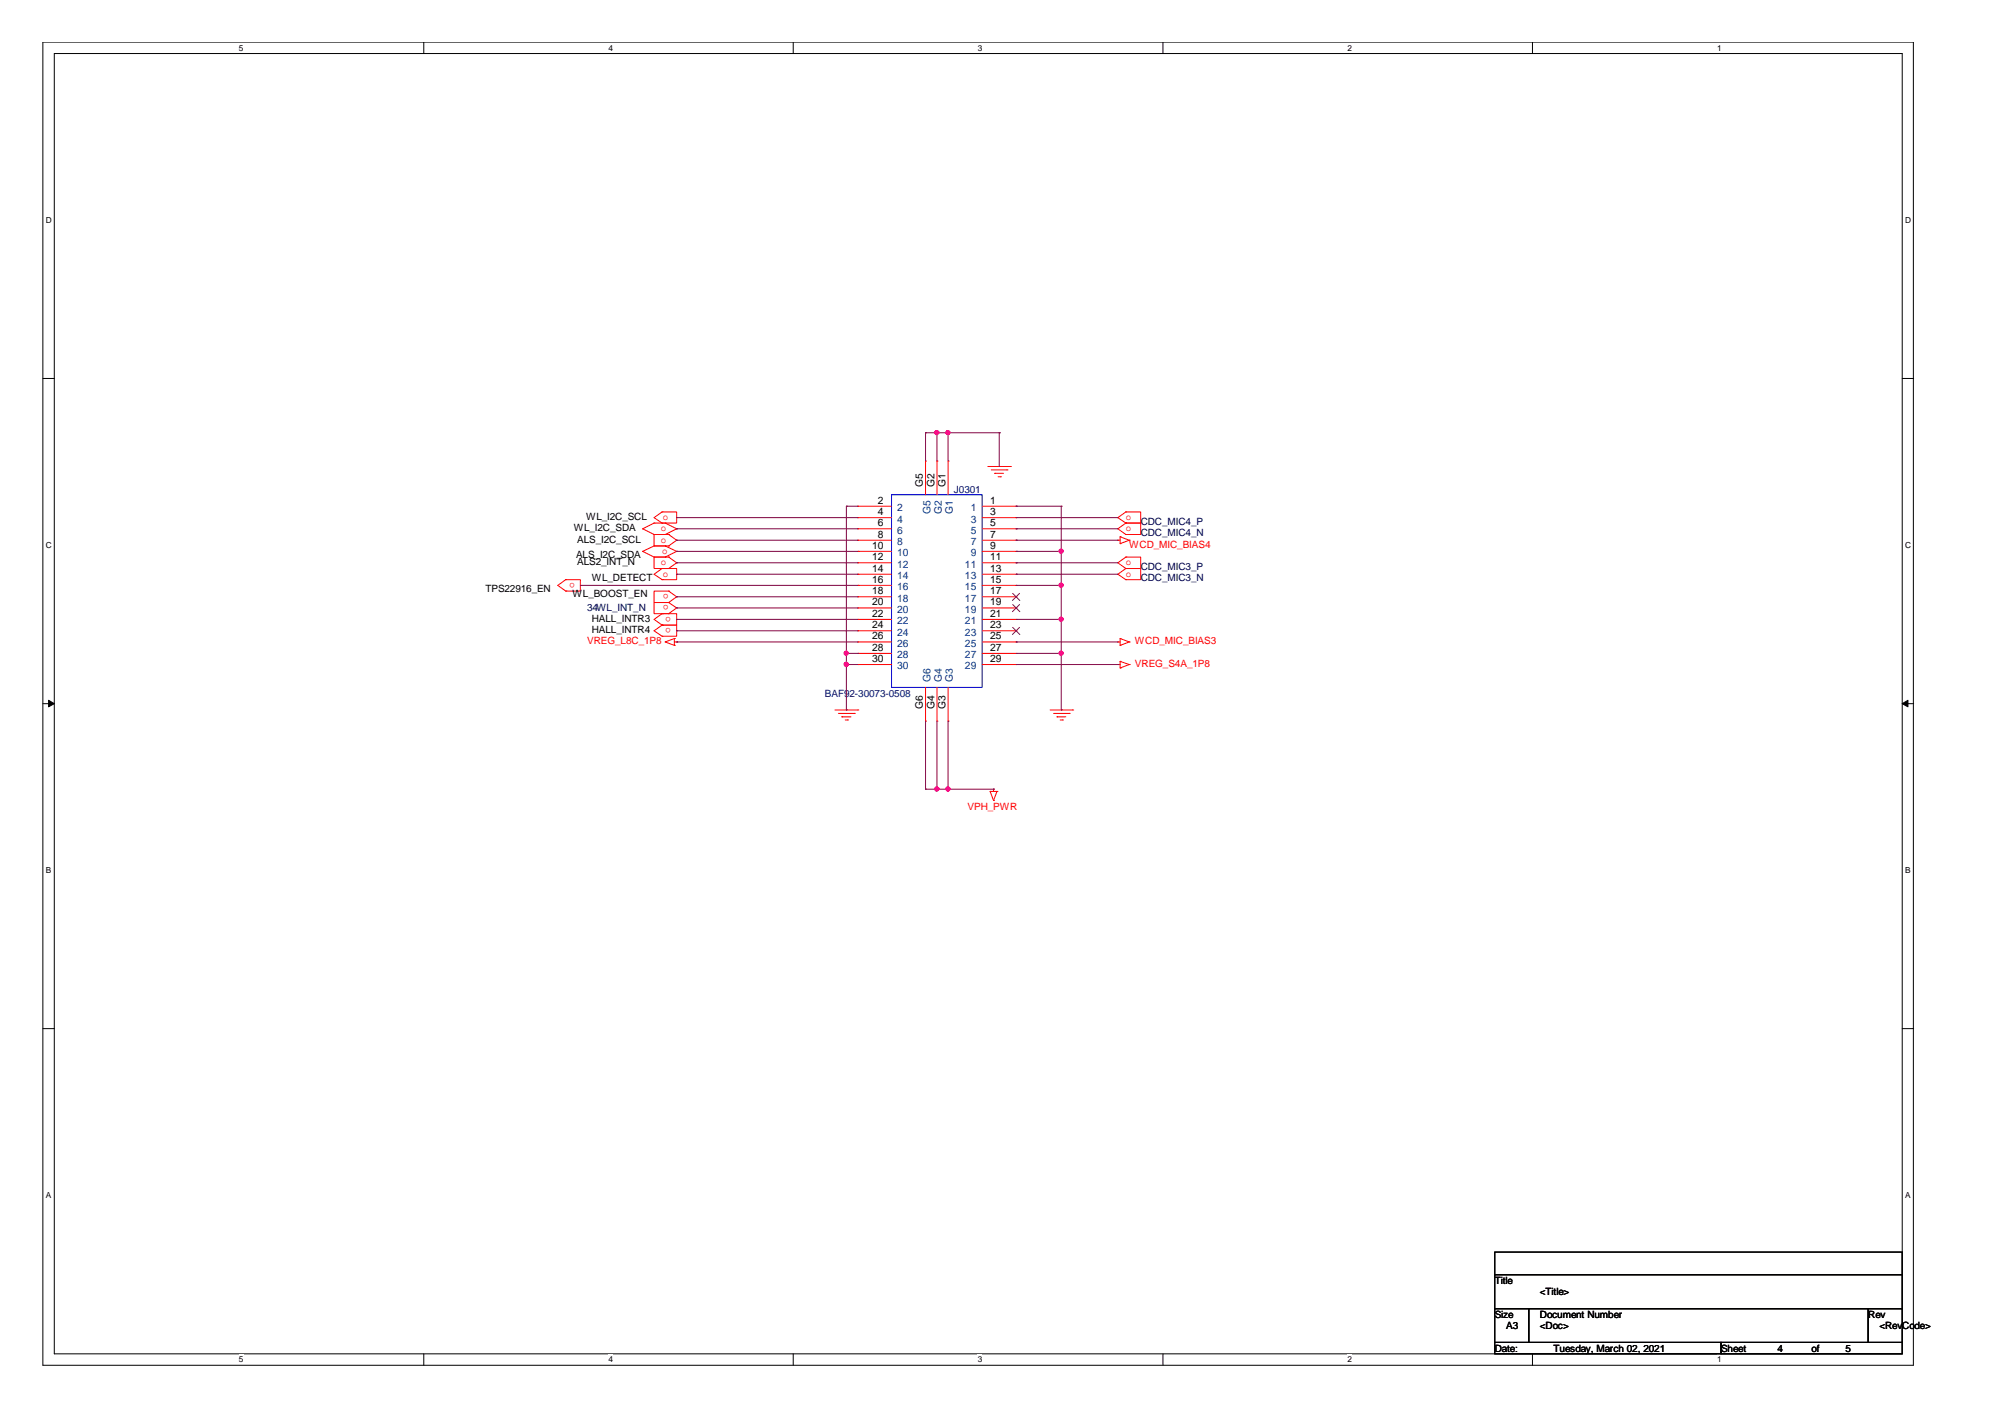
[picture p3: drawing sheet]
<svg xmlns="http://www.w3.org/2000/svg" width="297mm" height="210mm" viewBox="0 0 297 210" stroke-linecap="round" stroke-linejoin="round" font-family="sans-serif">
<path d="M6.3 6.2h277.2v196h-277.2zM8 7.9h273.8v192.6h-273.8z" fill="none" stroke="#000" stroke-width=".15"/>
<g fill="#fff">
<path d="M35.4 6.4h.6v1.4h-.6z"/>
<path d="M35.4 200.7h.6v1.4h-.6z"/>
</g>
<path d="M62.8 6.2v1.7M62.8 200.5v1.7" fill="none" stroke="#000" stroke-width=".15"/>
<g fill="#fff">
<path d="M90.1 6.4h.7v1.4h-.7z"/>
<path d="M90.1 200.7h.7v1.4h-.7z"/>
</g>
<path d="M117.5 6.2v1.7M117.5 200.5v1.7" fill="none" stroke="#000" stroke-width=".15"/>
<g fill="#fff">
<path d="M144.9 6.4h.6v1.4h-.6z"/>
<path d="M144.9 200.7h.6v1.4h-.6z"/>
</g>
<path d="M172.3 6.2v1.7M172.3 200.5v1.7" fill="none" stroke="#000" stroke-width=".15"/>
<g fill="#fff">
<path d="M199.6 6.4h.7v1.4h-.7z"/>
<path d="M199.6 200.7h.7v1.4h-.7z"/>
</g>
<path d="M227 6.2v1.7M227 200.5v1.7" fill="none" stroke="#000" stroke-width=".15"/>
<g fill="#fff">
<path d="M254.4 6.4h.6v1.4h-.6z"/>
<path d="M254.4 200.7h.6v1.4h-.6z"/>
<path d="M6.8 31.9h.8v1.4h-.8z"/>
<path d="M282.2 31.9h.9v1.4h-.9z"/>
<path d="M6.8 80.1h.8v1.4h-.8z"/>
<path d="M282.2 80.1h.9v1.4h-.9z"/>
</g>
<path d="M6.3 56.1h1.7M281.8 56.1h1.7" fill="none" stroke="#000" stroke-width=".15"/>
<g fill="#fff">
<path d="M6.8 128.2h.7v1.4h-.7z"/>
<path d="M282.2 128.2h.8v1.4h-.8z"/>
</g>
<path d="M6.3 104.2h1.7M281.8 104.2h1.7" fill="none" stroke="#000" stroke-width=".15"/>
<g fill="#000" stroke="#000" stroke-width=".15">
<path d="M7.2 103.7l.8 .5-.8 .5z" fill-rule="evenodd"/>
<path d="M281.8 104.2l.9-.5v1z" fill-rule="evenodd"/>
</g>
<g fill="#fff">
<path d="M6.8 176.4h.7v1.4h-.7z"/>
<path d="M282.2 176.4h.8v1.4h-.8z"/>
</g>
<path d="M6.3 152.4h1.7M281.8 152.4h1.7M221.4 185.5h60.4v3.3h-60.4zM221.4 188.8h60.4v5.1h-60.4zM221.4 193.9h5.1v5h-5.1zM221.4 198.9h33.6v1.6h-33.6zM226.5 193.9h50.3v5h-50.3zM255 198.9h26.8v1.6h-26.8zM276.8 193.9h5v5h-5z" fill="none" stroke="#000" stroke-width=".15"/>
<g fill="none" stroke="#f00" stroke-width=".15">
<path d="M95.2 78.3h.1M95.2 78.3l1.7 .9M96.9 77.5h.1M96.9 79.2h.1M96.9 77.5h1.7M96.9 77.5l-1.7 .8M96.9 79.2h1.7M98.1 75.8h.1M98.1 77.5h.1M98.1 75.8h2.1v1.7h-2.1M98.1 75.8l-1.2 .9 1.2 .8M98.6 77.5h.1"/>
<path d="M98.6 79.2h.1M98.6 77.5l1.6 .8M99.1 79.2h.1M99.1 79.2h-2.2v1.7h2.2M99.1 79.2l1.1 .8-1.1 .9M100.2 78.3h.1M100.2 78.3l-1.6 .9M127.1 75h.1M127.1 76.7h.1M127.1 78.3h.1M127.1 75h5M127.1 76.7h5"/>
<path d="M127.1 78.3h5M137.1 68.3h.1M137.1 68.3v5M138.8 68.3h.1M138.8 68.3v5M140.5 68.3h.1M140.5 68.3v5M145.5 75h5M145.5 76.7h5M145.5 78.3h5M146.3 69.1h3.4M146.9 69.6h2.3"/>
<path d="M147.4 70.1h.1M147.4 70.1h1.3M147.9 70.6h.3M148.2 70.6h.1M149.2 69.6h.1M149.7 69.1h.1M150.5 75h.1M150.5 76.7h.1M150.5 78.3h.1M165.9 79.5h.1M165.9 79.5v1M165.9 79.5l1.4 .5"/>
<path d="M166.8 75.8h.1M166.8 77.5h.1M166.8 75.8h2.2v1.7h-2.2M166.8 79.2h.1M166.8 77.5h2.2v1.7h-2.2M166.8 75.8l-1.2 .9 1.2 .8M166.8 77.5l-1.2 .8 1.2 .9M83.8 87.6h.1M83.8 85.9h.1M83.8 85.9h2.2v1.7h-2.2M83.8 85.9l-1.2 .8 1.2 .9M95.2 81.7h.1"/>
<path d="M95.2 81.7l1.7 .8M96.9 80.9h.1M96.9 82.5h.1M96.9 80.9l-1.7 .8M96.9 80.9h1.7M96.9 82.5h1.7M98.1 84.2h.1M98.1 85.9h.1M98.1 84.2h2.1v1.7h-2.1M98.1 92.6h.1M98.1 90.9h.1M98.1 90.9h2.1v1.7h-2.1"/>
<path d="M98.1 94.2h.1M98.1 92.6h2.1v1.6h-2.1M98.1 84.2l-1.2 .9 1.2 .8M98.1 90.9l-1.2 .9 1.2 .8M98.1 92.6l-1.2 .8 1.2 .8M98.6 95.1h.1M98.6 80.9h.1M98.6 82.5h.1M98.6 95.1l1.3 .5M98.6 80.9l1.6 .8M99.1 80.9h.1M99.1 82.5h.1"/>
<path d="M99.1 84.2h.1M99.1 82.5h-2.2v1.7h2.2M99.1 89.3h.1M99.1 87.6h.1M99.1 87.6h-2.2v1.7h2.2M99.1 90.9h.1M99.1 89.3h-2.2v1.6h2.2M99.1 82.5l1.1 .9-1.1 .8M99.1 87.6l1.1 .8-1.1 .9M99.1 89.3l1.1 .8-1.1 .8M99.9 95.6h.1M99.9 94.6h.1"/>
<path d="M99.9 94.6v1M99.9 95.1h.3M99.9 94.6l-1.3 .5M100.2 95.1h.1M100.2 81.7h.1M100.2 81.7l-1.6 .8M127.1 80h.1M127.1 81.7h.1M127.1 83.4h.1M127.1 85.1h.1M127.1 86.7h.1M127.1 88.4h.1"/>
<path d="M127.1 90.1h.1M127.1 91.8h.1M127.1 93.4h.1M127.1 95.1h.1M127.1 96.8h.1M127.1 98.4h.1M127.1 80h5M127.1 95.1h5M127.1 98.4h5M127.1 81.7h5M127.1 83.4h5M127.1 85.1h5"/>
<path d="M127.1 86.7h5M127.1 88.4h5M127.1 90.1h5M127.1 91.8h5M127.1 93.4h5M127.1 96.8h5M145.5 80h5M145.5 95.1h5M145.5 98.4h5M145.5 81.7h5M145.5 83.4h5M145.5 85.1h5"/>
<path d="M145.5 86.7h5M145.5 88.4h5M145.5 90.1h5M145.5 91.8h5M145.5 93.4h5M145.5 96.8h5M150.5 80h.1M150.5 81.7h.1M150.5 83.4h.1M150.5 85.1h.1M150.5 86.7h.1M150.5 88.4h.1"/>
<path d="M150.5 90.1h.1M150.5 91.8h.1M150.5 93.4h.1M150.5 95.1h.1M150.5 96.8h.1M150.5 98.4h.1M165.6 80h.1M165.6 95.1h.1M165.6 98.4h.1M165.6 80h.3M165.6 95.1h.3M165.6 98.4h.3"/>
<path d="M165.9 80.5h.1M165.9 95.6h.1M165.9 94.6h.1M165.9 98.9h.1M165.9 98h.1M165.9 94.6v1M165.9 98v.9M165.9 94.6l1.4 .5M165.9 98l1.4 .4M166.8 82.5h.1M166.8 84.2h.1M166.8 82.5h2.2v1.7h-2.2"/>
<path d="M166.8 85.9h.1M166.8 84.2h2.2v1.7h-2.2M166.8 82.5l-1.2 .9 1.2 .8M166.8 84.2l-1.2 .9 1.2 .8M167.3 80h.1M167.3 95.1h.1M167.3 98.4h.1M167.3 80l-1.4 .5M167.3 95.1l-1.4 .5M167.3 98.4l-1.4 .5M123.7 105.2h3.4M124.2 105.7h2.4"/>
<path d="M124.7 106.2h.1M124.7 106.2h1.4M125.2 106.7h.4M125.6 106.7h.1M126.6 105.7h.1M127.1 105.2h.1M137.1 106.8h.1M137.1 101.8v5M138.8 106.8h.1M138.8 101.8v5M140.5 106.8h.1M140.5 101.8v5"/>
<path d="M146.7 117.2h.1M146.7 117.2h1M146.7 117.2l.5 1.4M147.2 116.9h.1M147.2 118.6h.1M147.2 116.9v.3M147.7 117.2h.1M147.7 117.2l-.5 1.4M155.6 105.2h3.3M156.1 105.7h2.3M156.6 106.2h.1M156.6 106.2h1.3"/>
<path d="M157.1 106.7h.3M157.4 106.7h.1M158.4 105.7h.1M158.9 105.2h.1"/>
</g>
<path d="M132.1 73.3h13.4v28.5h-13.4z" fill="none" stroke="#00f" stroke-width=".15"/>
<path d="M150 87.9l1.1 1.1M150 89.5l1.1 1.1M150 92.9l1.1 1.1M151 87.9l-1 1.1M151 89.5l-1 1.1M151 92.9l-1 1.1" fill="none" stroke="#804000" stroke-width=".15"/>
<g fill="none" stroke="#800040" stroke-width=".15">
<path d="M100.2 76.7h.1M100.2 78.3h.1M100.2 76.7h26.9M100.2 78.3h26.9M125.4 75h.1M125.4 75h1.7M125.4 75v30.2M137.1 64.1h.1M137.1 64.1h10.9M137.1 64.1v4.2M138.8 64.1h.1M138.8 64.1v4.2"/>
<path d="M140.5 64.1h.1M140.5 64.1v4.2M148 64.1h.1M148 64.1v5M150.5 75h.1M150.5 76.7h.1M150.5 78.3h.1M150.5 75h6.7M150.5 76.7h15.1M150.5 78.3h15.1M157.2 75h.1M157.2 75v30.2"/>
<path d="M86 86.7h.1M86 86.7h41.1M100.2 80h.1M100.2 81.7h.1M100.2 83.4h.1M100.2 85.1h.1M100.2 88.4h.1M100.2 90.1h.1M100.2 91.8h.1M100.2 93.4h.1M100.2 95.1h.1M100.2 80h26.9"/>
<path d="M100.2 81.7h26.9M100.2 83.4h26.9M100.2 85.1h26.9M100.2 88.4h26.9M100.2 90.1h26.9M100.2 91.8h26.9M100.2 93.4h26.9M100.2 95.1h26.9M125.4 96.8h.1M125.4 98.4h.1M125.4 96.8h1.7M125.4 98.4h1.7"/>
<path d="M127.1 96.8h.1M150.5 80h.1M150.5 81.7h.1M150.5 83.4h.1M150.5 85.1h.1M150.5 95.1h.1M150.5 80h15.1M150.5 81.7h6.7M150.5 83.4h15.1M150.5 85.1h15.1M150.5 86.7h6.7M150.5 91.8h6.7"/>
<path d="M150.5 95.1h15.1M150.5 96.8h6.7M150.5 98.4h15.1M157.2 86.7h.1M157.2 91.8h.1M157.2 96.8h.1M165.6 98.4h.1M125.4 105.2h.1M137.1 116.9h.1M137.1 106.8v10.1M137.1 116.9h10.1M138.8 116.9h.1"/>
<path d="M138.8 106.8v10.1M140.5 116.9h.1M140.5 106.8v10.1M147.2 116.9h.1M157.2 105.2h.1"/>
</g>
<g fill="#f0f" stroke="#f0f" stroke-width=".15">
<circle cx="125.4" cy="96.8" r=".32"/>
<circle cx="157.2" cy="81.6" r=".32"/>
<circle cx="157.2" cy="86.7" r=".32"/>
<circle cx="138.8" cy="64.1" r=".32"/>
<circle cx="140.4" cy="64.1" r=".32"/>
<circle cx="138.8" cy="116.9" r=".32"/>
<circle cx="140.4" cy="116.9" r=".32"/>
<circle cx="125.4" cy="98.4" r=".32"/>
<circle cx="157.2" cy="91.7" r=".32"/>
<circle cx="157.2" cy="96.8" r=".32"/>
</g>
<g font-size="1.5">
<text x="86.8" y="77">WL_I2C_SCL</text>
<text x="130" y="74.6">2</text>
<text x="130" y="76.3">4</text>
<text x="130" y="77.9">6</text>
<text x="136.7" y="72.1" transform="rotate(-90 136.7 72.1)">G5</text>
<text x="138.4" y="72.1" transform="rotate(-90 138.4 72.1)">G2</text>
<text x="140.1" y="72.1" transform="rotate(-90 140.1 72.1)">G1</text>
<text x="146.7" y="74.6">1</text>
<text x="146.7" y="76.3">3</text>
<text x="146.7" y="77.9">5</text>
<text x="85" y="78.7">WL_I2C_SDA</text>
<text x="85.3" y="82.7">ALS_I2C_SDA</text>
<text x="85.5" y="80.4">ALS_I2C_SCL</text>
<text x="85.5" y="83.7">ALS2_INT_N</text>
<text x="129.2" y="81.3">10</text>
<text x="129.2" y="83">12</text>
<text x="130" y="79.6">8</text>
<text x="146.7" y="83">11</text>
<text x="146.7" y="79.6">7</text>
<text x="146.7" y="81.3">9</text>
<text x="71.9" y="87.7">TPS22916_EN</text>
<text x="84.8" y="88.4">WL_BOOST_EN</text>
<text x="87.7" y="86.1">WL_DETECT</text>
<text x="129.2" y="84.7">14</text>
<text x="129.2" y="86.3">16</text>
<text x="129.2" y="88">18</text>
<text x="129.2" y="89.7">20</text>
<text x="146.7" y="84.7">13</text>
<text x="146.7" y="86.3">15</text>
<text x="146.7" y="88">17</text>
<text x="146.7" y="89.7">19</text>
<text x="87.7" y="92.1">HALL_INTR3</text>
<text x="87.7" y="93.8">HALL_INTR4</text>
<text x="129.2" y="91.4">22</text>
<text x="129.2" y="93.1">24</text>
<text x="129.2" y="94.7">26</text>
<text x="146.7" y="91.4">21</text>
<text x="146.7" y="93.1">23</text>
<text x="146.7" y="94.7">25</text>
<text x="129.2" y="96.4">28</text>
<text x="129.2" y="98.1">30</text>
<text x="146.7" y="96.4">27</text>
<text x="146.7" y="98.1">29</text>
<text x="136.7" y="105" transform="rotate(-90 136.7 105)">G6</text>
<text x="138.4" y="105" transform="rotate(-90 138.4 105)">G4</text>
<text x="140.1" y="105" transform="rotate(-90 140.1 105)">G3</text>
<text x="221.4" y="190.2">Title</text>
<text x="228.1" y="191.8">&lt;Title&gt;</text>
<text x="221.4" y="195.2">Size</text>
<text x="223.1" y="196.9">A3</text>
<text x="228.1" y="196.9">&lt;Doc&gt;</text>
<text x="228.1" y="195.2">Document Number</text>
<text x="276.8" y="195.2">Rev</text>
<text x="278.4" y="196.9">&lt;RevCo</text>
<text x="283.6" y="196.9">de&gt;</text>
<text x="221.4" y="200.2">Date:</text>
<text x="230.2" y="200.2">Tuesday, March 02, 2021</text>
<text x="255" y="200.2">Sheet</text>
<text x="263.4" y="200.2">4</text>
<text x="268.4" y="200.2">of</text>
<text x="273.4" y="200.2">5</text>
</g>
<g font-size="1.5" fill="#f00">
<text x="98.2" y="77.1">o</text>
<text x="166.8" y="77.1">o</text>
<text x="97.9" y="78.7">o</text>
<text x="97.9" y="80.4">o</text>
<text x="97.9" y="83.7">o</text>
<text x="98.1" y="82.1">o</text>
<text x="166.8" y="78.7">o</text>
<text x="166.8" y="83.7">o</text>
<text x="167.3" y="81.2">WCD_MIC_BIAS4</text>
<text x="85.2" y="86.3" transform="rotate(-180 85.2 86.3)">o</text>
<text x="98.2" y="85.4">o</text>
<text x="99.1" y="88" transform="rotate(-180 99.1 88)">o</text>
<text x="99.1" y="89.7" transform="rotate(-180 99.1 89.7)">o</text>
<text x="166.8" y="85.4">o</text>
<text x="87" y="95.4">VREG_L8C_1P8</text>
<text x="99.4" y="91.4" transform="rotate(-180 99.4 91.4)">o</text>
<text x="99.4" y="93" transform="rotate(-180 99.4 93)">o</text>
<text x="168.1" y="95.4">WCD_MIC_BIAS3</text>
<text x="168.1" y="98.8">VREG_S4A_1P8</text>
<text x="143.3" y="119.9">VPH_PWR</text>
</g>
<g font-size="1.5" fill="#004080">
<text x="132.9" y="75.7">2</text>
<text x="132.9" y="77.4">4</text>
<text x="137.8" y="76.2" transform="rotate(-90 137.8 76.2)">G5</text>
<text x="139.5" y="76.2" transform="rotate(-90 139.5 76.2)">G2</text>
<text x="141.2" y="76.2" transform="rotate(-90 141.2 76.2)">G1</text>
<text x="143.8" y="75.7">1</text>
<text x="143.8" y="77.4">3</text>
<text x="132.9" y="79.1">6</text>
<text x="132.9" y="80.7">8</text>
<text x="132.9" y="82.4">10</text>
<text x="143.8" y="79.1">5</text>
<text x="143.8" y="80.7">7</text>
<text x="143.8" y="82.4">9</text>
<text x="132.9" y="84.1">12</text>
<text x="132.9" y="85.8">14</text>
<text x="132.9" y="87.4">16</text>
<text x="132.9" y="89.1">18</text>
<text x="143" y="84.1">11</text>
<text x="143" y="85.8">13</text>
<text x="143" y="87.4">15</text>
<text x="143" y="89.1">17</text>
<text x="132.9" y="90.8">20</text>
<text x="132.9" y="92.5">22</text>
<text x="132.9" y="94.2">24</text>
<text x="132.9" y="95.8">26</text>
<text x="143" y="90.8">19</text>
<text x="143" y="92.5">21</text>
<text x="143" y="94.2">23</text>
<text x="143" y="95.8">25</text>
<text x="132.9" y="97.5">28</text>
<text x="132.9" y="99.2">30</text>
<text x="137.8" y="101" transform="rotate(-90 137.8 101)">G6</text>
<text x="139.5" y="101" transform="rotate(-90 139.5 101)">G4</text>
<text x="141.2" y="101" transform="rotate(-90 141.2 101)">G3</text>
<text x="143" y="97.5">27</text>
<text x="143" y="99.2">29</text>
</g>
<g font-size="1.5" fill="#000080">
<text x="141.3" y="73">J0301</text>
<text x="122.2" y="103.2">BAF92-30073-0508</text>
</g>
<g font-size="1.5" fill="#000040">
<text x="169" y="77.7">CDC_MIC4_P</text>
<text x="169" y="79.3">CDC_MIC4_N</text>
<text x="169" y="84.4">CDC_MIC3_P</text>
<text x="169" y="86.1">CDC_MIC3_N</text>
<text x="87" y="90.4">34WL_INT_N</text>
</g>
<g font-size="1.2">
<text x="35.4" y="7.5">5</text>
<text x="90.1" y="7.5">4</text>
<text x="144.9" y="7.5">3</text>
<text x="199.6" y="7.5">2</text>
<text x="254.4" y="7.5">1</text>
<text x="6.8" y="33.1">D</text>
<text x="282.2" y="33.1">D</text>
<text x="6.8" y="81.2">C</text>
<text x="282.2" y="81.2">C</text>
<text x="6.8" y="129.4">B</text>
<text x="282.2" y="129.4">B</text>
<text x="6.8" y="177.5">A</text>
<text x="282.2" y="177.5">A</text>
<text x="35.4" y="201.8">5</text>
<text x="90.1" y="201.8">4</text>
<text x="144.9" y="201.8">3</text>
<text x="199.6" y="201.8">2</text>
<text x="254.4" y="201.8">1</text>
</g>
</svg>
